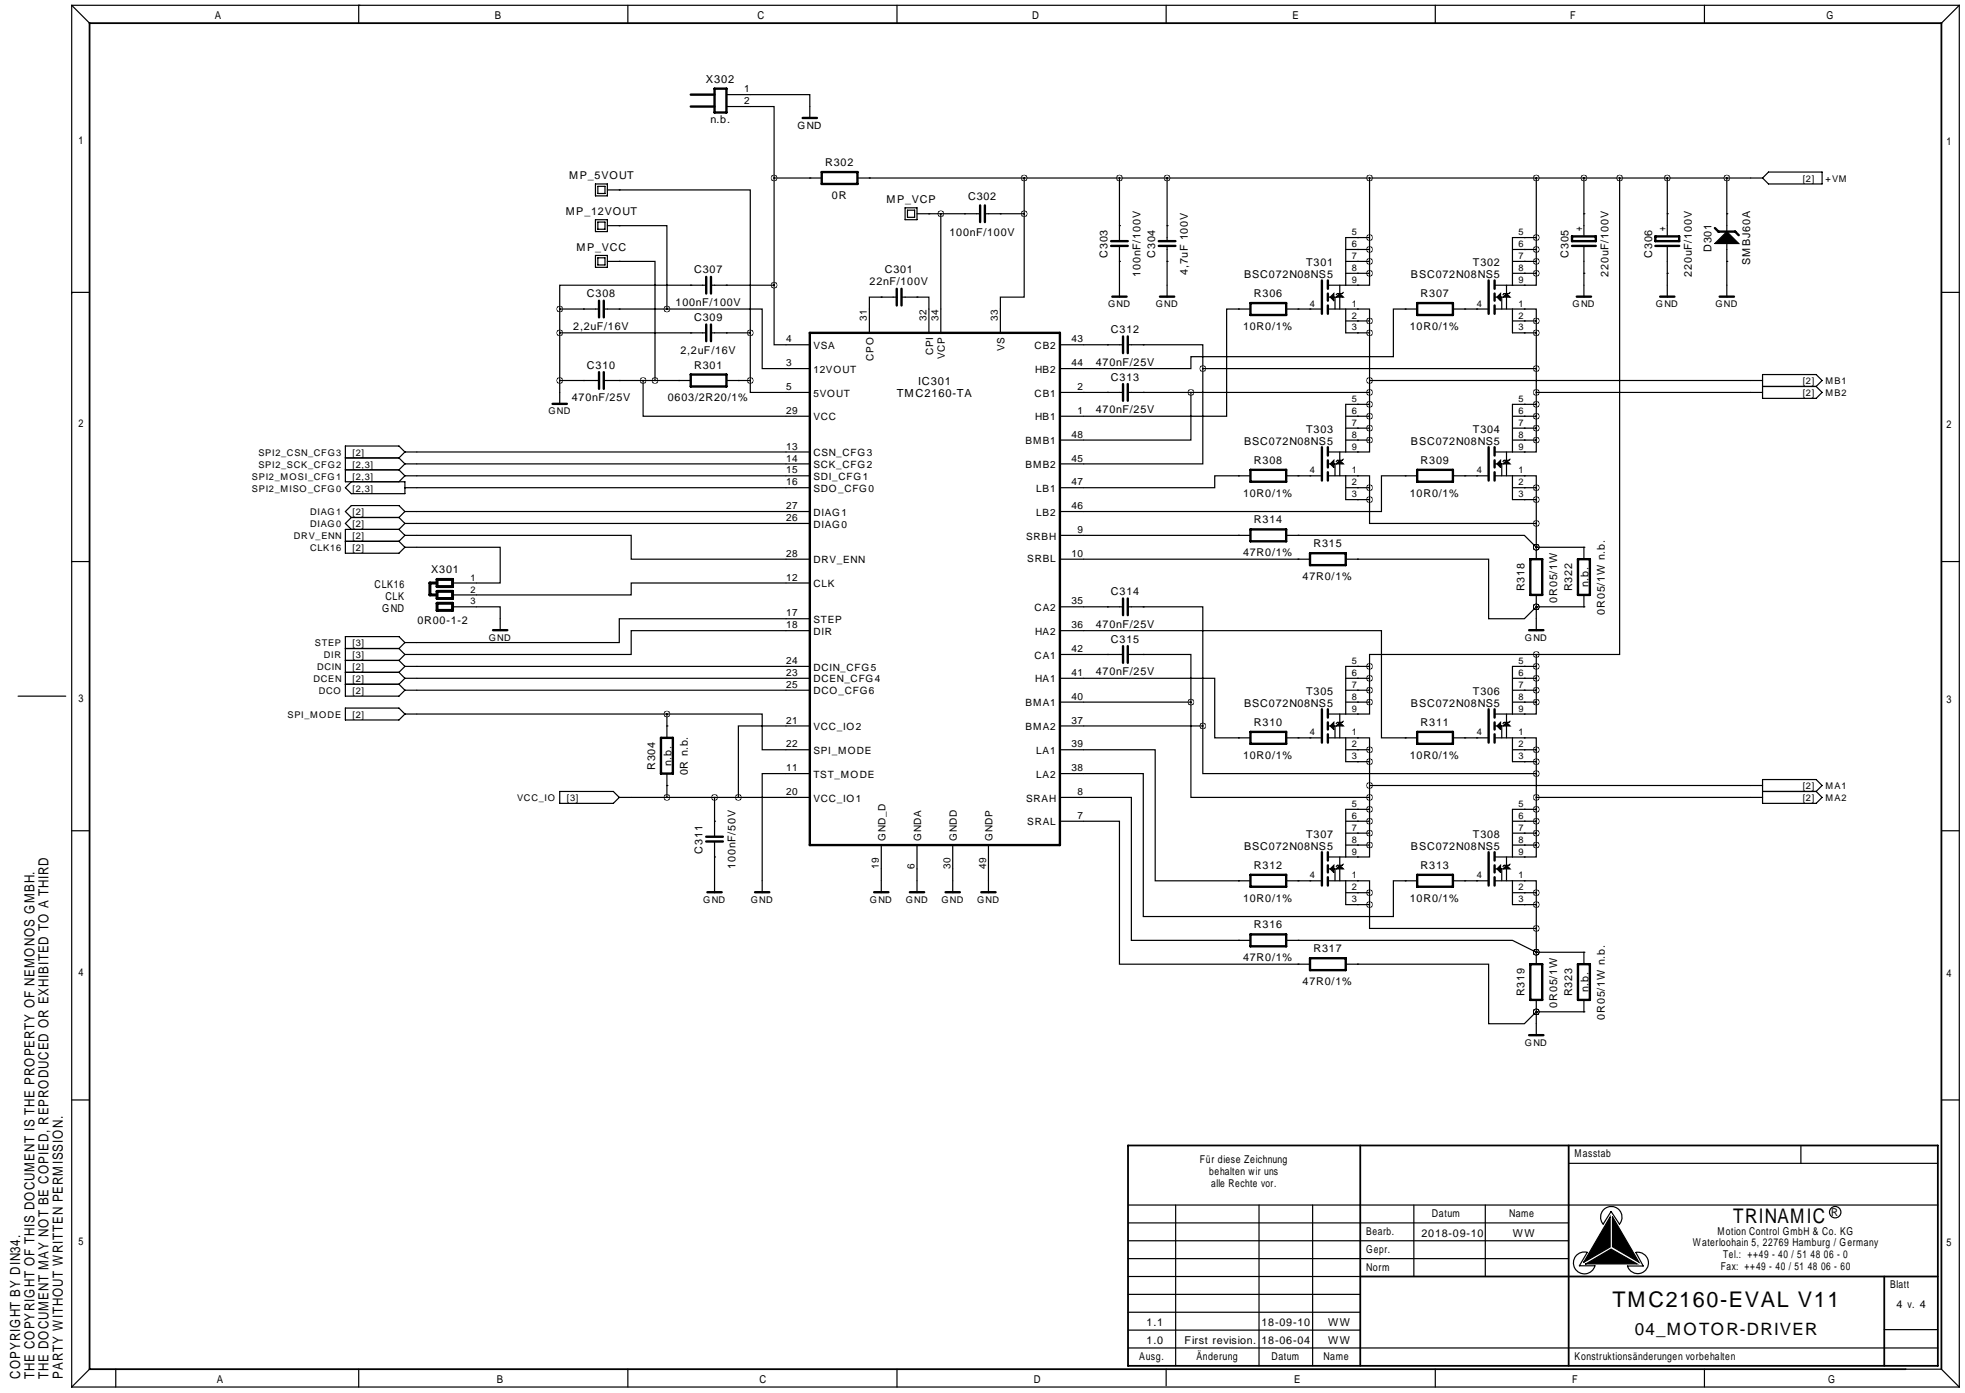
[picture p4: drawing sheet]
<svg xmlns="http://www.w3.org/2000/svg" width="419mm" height="297mm" viewBox="0 0 419 297" stroke-linecap="round" stroke-linejoin="round" font-family="sans-serif">
<g fill="none" stroke="#000" stroke-width=".25">
<path d="M15.3 1.1h402.6M15.3 1.1v294.7M15.3 1.1l3.8 3.8M76.5 1.1v3.8M133.9 1.1v3.8M191.3 1.1v3.8M248.7 1.1v3.8M306.1 1.1v3.8M363.5 1.1v3.8M417.9 1.1l-3.8 3.8M417.9 1.1v294.7M127 39.2h2.5v2.6h-2.5z"/>
<path d="M127.5 39.7h1.5v1.6h-1.5zM154.9 22.7h10.2v15.3M154.9 20.2h17.8v5.1M165.1 38h10.2M165.1 38v22.8M172.7 38h.1M182.9 38h193M185.4 38h.1M218.4 38v7.6M238.8 38v13.4M248.9 38v13.4M292.1 38v20.3"/>
<path d="M327.7 38v20.3M337.8 38v12.2M345.4 38v101.6h-17.7M355.6 38v12.2M368.3 38v11.6M375.9 38l1.3-1.3h11.4v2.5h-11.4zM127 46.8h2.5v2.6h-2.5zM127 54.5h2.5v2.5h-2.5zM127.5 47.4h1.5v1.5h-1.5zM127.5 55h1.5v1.5h-1.5zM129.5 40.5h2.6M129.5 55.7h2.6"/>
<path d="M129.5 48.1h2.6M132.1 40.5h.1M132.1 55.7h.1M132.1 48.1h.1M132.1 48.1h10.1v17.8M132.1 55.7h7.6v25.4M132.1 40.5h27.9v30.5M193 44.3h2.6v2.5h-2.6zM193.5 44.8h1.6v1.5h-1.6zM195.6 45.6h13.4M198.1 45.6h.1M200.7 45.6v25.4"/>
<path d="M205.7 45.6h.1M210.1 45.6h8.3M213.4 45.6h.1M218.4 45.6v17.8h-5v7.6M238.8 55.7h.1M238.8 48.1h.1M238.8 52.4v11M248.9 55.7h.1M248.9 48.1h.1M248.9 52.4v11M287 55.7h5.1M287 53.2h5.1"/>
<path d="M287 58.3h5.1M289.6 50.7h.1M289.6 53.2h.1M289.6 55.7h.1M289.6 58.3h.1M292.1 58.3v2.5h-2.5M292.1 50.7h-5.1v10.1M322.6 55.7h5.1M322.6 53.2h5.1M322.6 58.3h5.1M325.1 50.7h.1M325.1 53.2h.1"/>
<path d="M325.1 55.7h.1M325.1 58.3h.1M327.7 58.3v2.5h-2.6M327.7 50.7h-5.1v10.1M337.8 45.6h.1M337.8 58.3h.1M337.8 52.4v11M355.6 45.6h.1M355.6 58.3h.1M355.6 52.4v11M368.3 45.6h.1M368.3 55.7h.1"/>
<path d="M368.3 51.7v11.7M15.3 62.3h3.8M119.4 65.9h8.4M119.4 71h31.2M119.4 65.9v20.3M124.5 65.9h.1M128.8 65.9h13.4M132.1 65.9h.1M142.2 65.9h20.4v12.7h10.1M147.3 60.8h.1M147.3 71h.1M147.3 60.8h-27.9v5.1"/>
<path d="M147.3 60.8h3.3M151.6 60.8h13.5M151.6 71h8.4M154.9 60.8h.1M154.9 71h.1M160 71v10.1M165.1 60.8v12.7h7.6M188 63.4h.1M188 63.4h-2.6v7.6M188 63.4h3.3M192.3 63.4h3.3M195.6 63.4h.1"/>
<path d="M195.6 63.4h2.5v7.6M226.1 73.5h13.4M236.2 73.5h.1M240.5 73.5h3.3M243.8 73.5h.1M243.8 73.5h12.7v5.1M256.5 78.6v20.3h-30.4M256.5 78.6h71.2M264.2 65.9h.1M264.2 65.9h-2.6v22.9h-35.5M264.2 65.9h2.5M274.3 65.9h7.6"/>
<path d="M276.9 65.9h.1M279.4 65.9h.1M283.2 63.4h.5M283.2 60.8h6.4M283.2 65.9h6.4M284.5 63.4h.2v2.5M285.8 60.8v1.8M285.8 63.4v2.5M286.5 62.3l-.2 .3h-1.1l-.2 .3M287 65.9v5.1h5.1M287 68.4h5.1M289.6 65.9h.1"/>
<path d="M289.6 68.4h.1M289.6 71h.1M289.6 60.8h.1M289.6 65.9h2.5v2.5M292.1 68.4v25.4M299.7 65.9h.1M299.7 65.9h-2.5v10.2h-43.2v2.5h-27.9M299.7 65.9h2.6M309.9 65.9h7.6M312.4 65.9h.1M315 65.9h.1M318.8 63.4h.5"/>
<path d="M318.8 60.8h6.3M318.8 65.9h6.3M320 63.4h.3v2.5M321.3 60.8v1.8M321.3 63.4v2.5M322.1 62.3l-.3 .3h-1l-.3 .3M322.6 65.9v5.1h5.1M322.6 68.4h5.1M325.1 65.9h.1M325.1 68.4h.1M325.1 71h.1M325.1 60.8h.1"/>
<path d="M325.1 65.9h2.6v2.5M327.7 68.4v25.4M375.9 79.9h11.4l1.3 1.2-1.3 1.3 1.3 1.3-1.3 1.2h-11.4zM414.1 62.3h3.8M73.7 97.6h11.4M85.1 97.6l1.3 1.3M86.4 96.4h86.3M86.4 98.9h86.3M86.4 96.4l-1.3 1.2M86.4 96.4l-1.3-1.3h-11.4v7.6h12.7v2.6h-11.5l-1.2-1.3 1.2-1.3M86.4 98.9l-1.3 1.3M119.4 81.1h8.4"/>
<path d="M124.5 81.1h.1M128.8 81.1h18.5M132.1 81.1h.1M137.2 81.1v7.7h35.5M144.8 81.1h.1M154.9 81.1h5.1M157.5 81.1h.1M160 81.1v2.6h12.7M226.1 83.7h13.4M236.2 83.7h.1M240.5 83.7h51.6M243.8 83.7h.1"/>
<path d="M254 83.7v10.1h-27.9M283.2 96.4h6.4M283.2 98.9h.5M284.5 98.9h.2v2.6M285.8 96.4v1.8M285.8 98.9v2.6M286.5 97.9l-.2 .3h-1.1l-.2 .2M287 88.8h5.1M287 93.8h5.1M287 91.3h5.1M289.6 86.2h.1M289.6 88.8h.1"/>
<path d="M289.6 91.3h.1M289.6 93.8h.1M289.6 96.4h.1M292.1 93.8v2.6h-2.5M292.1 81.1h83.8M292.1 86.2h-5.1v10.2M318.8 96.4h6.3M318.8 98.9h.5M320 98.9h.3v2.6M321.3 96.4v1.8M321.3 98.9v2.6M322.1 97.9l-.3 .3h-1l-.3 .2"/>
<path d="M322.6 88.8h5.1M322.6 93.8h5.1M322.6 91.3h5.1M325.1 86.2h.1M325.1 88.8h.1M325.1 91.3h.1M325.1 93.8h.1M325.1 96.4h.1M327.7 93.8v2.6h-2.6M327.7 83.7h48.2M327.7 86.2h-5.1v10.2M375.9 82.4h11.4"/>
<path d="M15.3 119.7h3.8M73.7 100.2h11.4M73.7 115.4h11.4M74.9 110.3l-1.2 1.3 1.2 1.3M74.9 110.3h10.2M85.1 112.9h-11.4v5.1h11.4l1.3-1.3M85.1 100.2l1.3 1.3M85.1 115.4l1.3 1.3M85.1 110.3l1.3 1.3M85.1 112.9l1.3 1.3M86.4 116.7h20.3v7.6h-10.2M86.4 114.2h48.2v5h38.1"/>
<path d="M86.4 101.5h86.3M86.4 104h86.3M86.4 111.6h86.3M86.4 109.1h86.3M86.4 109.1l-1.3-1.3h-10.2l-1.2 1.3 1.2 1.2M86.4 101.5l-1.3 1.2M86.4 109.1l-1.3 1.2M86.4 111.6l-1.3 1.3M86.4 114.2l-1.3 1.2M226.1 114.2h40.6M226.1 119.2h53.3M264.2 101.5h.1"/>
<path d="M264.2 114.2h.1M264.2 101.5h-5.1v2.5h-33M264.2 101.5h2.5M274.3 114.2h2.6M274.3 101.5h7.6M276.9 101.5h.1M276.9 114.2h.1M276.9 119.2h.1M276.9 114.2h48.2l2.6 2.5M279.4 101.5h.1M283.2 101.5h6.4M287 119.2h2.6"/>
<path d="M287 104h5.1M287 101.5v5h5.1M289.6 119.2h.1M289.6 101.5h.1M289.6 104h.1M289.6 106.5h.1M289.6 101.5h2.5v2.5M289.6 119.2h27.9v12.7h7.6l2.6-2.5M292.1 106.5v5.1h35.6M292.1 104v2.5M299.7 101.5h.1M299.7 101.5h-5.1v7.6h-68.5"/>
<path d="M299.7 101.5h2.6M309.9 101.5h7.6M312.4 101.5h.1M315 101.5h.1M318.8 101.5h6.3M322.6 104h5.1M322.6 101.5v5h5.1M325.1 101.5h.1M325.1 104h.1M325.1 106.5h.1M325.1 101.5h2.6v2.5M327.7 116.7h.1"/>
<path d="M327.7 104v15.2M327.7 116.7h10.1M337.8 116.7h.1M337.8 116.7v2.5M414.1 119.7h3.8M73.7 138.3h11.4M85.1 138.3l1.3 1.3M86.4 137l-1.3-1.3h-11.4v12.7h11.4l1.3-1.2M86.4 137l-1.3 1.3M86.4 139.6l-1.3 1.2M96.5 129.4h10.2v5.1M172.7 124.3h-38.1v2.6h-38.1"/>
<path d="M172.7 131.9h-40.6v5.1h-45.7M172.7 134.5h-38.1v5.1h-48.2M226.1 134.5h68.5v22.8h5.1M226.1 129.4h13.4M226.1 139.6h13.4M236.2 129.4h.1M236.2 139.6h.1M240.5 129.4h3.3M240.5 139.6h3.3M243.8 129.4h.1M243.8 139.6h.1M243.8 139.6h10.2v10.1"/>
<path d="M243.8 129.4h12.7v25.4M327.7 129.4h.1M327.7 139.6h-35.6v2.5M327.7 129.4h10.1M327.7 126.9v7.6M327.7 139.6v10.1M337.8 129.4h.1M337.8 126.9v2.5M3.9 148.4h10.1M73.7 151h11.4l1.3 1.3-1.3 1.2h-11.4zM73.7 140.8h11.4M73.7 143.4h11.4"/>
<path d="M73.7 145.9h11.4M85.1 140.8l1.3 1.3M85.1 143.4l1.3 1.2M85.1 145.9l1.3 1.3M86.4 144.6h86.3M86.4 142.1h86.3M86.4 147.2h86.3M86.4 152.3h55.8M86.4 142.1l-1.3 1.3M86.4 144.6l-1.3 1.3M142.2 154.8h.1M142.2 152.3h20.4v7.6h10.1"/>
<path d="M142.2 152.3v5M172.7 154.8h-15.2v15.2M226.1 144.6h33v12.7h5.1M226.1 159.9h20.3v27.9h17.8M226.1 154.8h30.4M226.1 149.7h27.9M254 149.7v20.3h38.1M256.5 154.8v10.2h71.2M264.2 157.3h.1M264.2 157.3h2.5M274.3 157.3h7.6M276.9 157.3h.1"/>
<path d="M279.4 157.3h.1M283.2 154.8h.5M283.2 157.3h6.4M283.2 152.3h6.4M284.5 154.8h.2v2.5M285.8 152.3v1.7M285.8 154.8v2.5M286.5 153.8l-.2 .2h-1.1l-.2 .3M287 159.9h5.1M287 144.6h5.1M287 147.2h5.1M287 149.7h5.1"/>
<path d="M287 157.3v5.1h5.1M289.6 157.3h.1M289.6 159.9h.1M289.6 142.1h.1M289.6 144.6h.1M289.6 147.2h.1M289.6 149.7h.1M289.6 152.3h.1M289.6 157.3h2.5v2.6M292.1 149.7v2.6h-2.5M292.1 142.1h-5.1v10.2M292.1 142.1v7.6"/>
<path d="M292.1 159.9v20.3M299.7 157.3h.1M299.7 157.3h2.6M309.9 157.3h7.6M312.4 157.3h.1M315 157.3h.1M318.8 154.8h.5M318.8 157.3h6.3M318.8 152.3h6.3M320 154.8h.3v2.5M321.3 152.3v1.7M321.3 154.8v2.5"/>
<path d="M322.1 153.8l-.3 .2h-1l-.3 .3M322.6 159.9h5.1M322.6 144.6h5.1M322.6 147.2h5.1M322.6 149.7h5.1M322.6 157.3v5.1h5.1M325.1 157.3h.1M325.1 159.9h.1M325.1 142.1h.1M325.1 144.6h.1M325.1 147.2h.1M325.1 149.7h.1"/>
<path d="M325.1 152.3h.1M325.1 157.3h2.6v2.6M327.7 149.7v2.6h-2.6M327.7 142.1h-5.1v10.2M327.7 159.9v20.3M15.3 177.2h3.8M119.4 168.8h11.4l1.3 1.2-1.3 1.3h-11.4zM132.1 170h40.6M142.2 167.5h.1M142.2 165v5M152.4 175.1h.1M152.4 170v8.4"/>
<path d="M152.4 179.4v11M172.7 165h-10.1v25.4M226.1 165h17.7v30.4h53.4v-7.6h2.5M226.1 170h15.2v30.5h22.9M226.1 175.1h12.7v30.5h38.1M287 175.1h5.1M287 177.7h5.1M289.6 162.4h.1M289.6 172.6h.1M289.6 175.1h.1M289.6 177.7h.1M292.1 172.6h-5.1v10.1"/>
<path d="M292.1 167.5h83.8M322.6 175.1h5.1M322.6 177.7h5.1M325.1 162.4h.1M325.1 172.6h.1M325.1 175.1h.1M325.1 177.7h.1M327.7 170h48.2M327.7 172.6h-5.1v10.1M375.9 166.2h11.4l1.3 1.3-1.3 1.3 1.3 1.2-1.3 1.3h-11.4zM375.9 168.8h11.4M414.1 177.2h3.8"/>
<path d="M152.4 182.7h.1M188 180.2v10.2M195.6 180.2v10.2M203.2 180.2v10.2M210.8 180.2v10.2M264.2 187.8h.1M264.2 187.8h2.5M274.3 187.8h7.6M276.9 187.8h.1M279.4 187.8h.1M283.2 187.8h6.4M283.2 182.7h6.4"/>
<path d="M283.2 185.3h.5M284.5 185.3h.2v2.5M285.8 182.7v1.8M285.8 185.3v2.5M286.5 184.3l-.2 .2h-1.1l-.2 .3M287 187.8v5.1h5.1M287 190.4h5.1M287 180.2h5.1M289.6 187.8h.1M289.6 190.4h.1M289.6 192.9h.1M289.6 180.2h.1"/>
<path d="M289.6 182.7h.1M289.6 187.8h2.5v2.6M292.1 192.9v5.1h35.6M292.1 180.2v2.5h-2.5M292.1 190.4v2.5M299.7 187.8h.1M299.7 187.8h2.6M309.9 187.8h7.6M312.4 187.8h.1M315 187.8h.1M318.8 187.8h6.3M318.8 182.7h6.3"/>
<path d="M318.8 185.3h.5M320 185.3h.3v2.5M321.3 182.7v1.8M321.3 185.3v2.5M322.1 184.3l-.3 .2h-1l-.3 .3M322.6 187.8v5.1h5.1M322.6 190.4h5.1M322.6 180.2h5.1M325.1 187.8h.1M325.1 190.4h.1M325.1 192.9h.1M325.1 180.2h.1"/>
<path d="M325.1 182.7h.1M325.1 187.8h2.6v2.6M327.7 180.2v2.5h-2.6M327.7 190.4v15.2M264.2 200.5h.1M264.2 200.5h2.5M274.3 200.5h2.6M276.9 200.5h.1M276.9 205.6h.1M276.9 200.5h45.7l5.1 2.6M276.9 205.6h2.5M287 205.6h2.6"/>
<path d="M289.6 205.6h.1M289.6 205.6h27.9v12.7h7.6l2.6-2.5M327.7 215.8h.1M327.7 203.1h.1M327.7 213.2v7.6M327.7 203.1h10.1M327.7 215.8h10.1M337.8 215.8h.1M337.8 203.1h.1M337.8 203.1v2.5M337.8 213.2v2.6M15.3 234.6h3.8"/>
<path d="M414.1 234.6h3.8M240.6 257h172.7M250.7 257v34.2M268.5 257v34.2M280 257v34.2M301.5 257v15.2M316.8 257v15.2M334.6 248.1h78.7M384.1 244.3v3.8M240.6 260.8h94M240.6 264.6h94M240.6 268.4h94"/>
<path d="M240.6 272.2h49.5M240.6 276h49.5M240.6 279.8h49.5M338.5 267.1l-1.6 2.8h3.3M338.6 267.1a2.34 2.34 0 0 0-2.9 1.6 2.34 2.34 0 0 0 1.6 2.9 2.34 2.34 0 0 0 2.9-1.7M341.9 261a2.29 2.29 0 0 1 .2-3.1 2.29 2.29 0 0 1 3.1 0 2.29 2.29 0 0 1 .2 3.1M341.9 261l1.7-2.7 1.8 2.7M348.9 267a2.29 2.29 0 0 1 2.6 1.8 2.29 2.29 0 0 1-1.6 2.7 2.29 2.29 0 0 1-2.8-1.5h3.4l-1.6-2.9M15.3 295.8h402.6M19.1 292l-3.8 3.8M24.7 292v3.8M76.5 292v3.8"/>
<path d="M133.9 292v3.8M191.3 292v3.8M240.6 283.6h49.5M240.6 287.4h172.7M248.7 292v3.5M306.1 292v3.8M363.5 292v3.8M401.9 283.5h11.4M406.4 292h7.7l3.8 3.8"/>
<circle cx="391.4" cy="258.5" r="1.22"/>
</g>
<path d="M240.6 244.3h172.7v46.9h-172.7zM290.1 244.3v46.9M334.6 244.3v46.9M290.1 272.2h123.2M401.9 272.2v19M406.5 292h-387.4v-287.1h395v287.1" fill="none" stroke="#000" stroke-width=".38"/>
<g fill="none" stroke="#000" stroke-width=".51">
<path d="M152.4 18.9h2.5v5.1h-2.5zM147.3 20.2h5.1M147.3 22.7h5.1M171.2 25.2h3M175.3 36.7h7.6v2.5h-7.6zM150.6 59v3.6M151.6 59v3.6M209 43.8v3.6M210.1 43.8v3.6M237 52.4h3.5M237 51.4h3.5M247.1 52.4h3.6"/>
<path d="M247.1 51.4h3.6M281.9 59.8v7.1M283.2 59.8v1.8M317.5 59.8v7.1M318.8 59.8v1.8M335.3 52.4h5.1M335.3 50.4h5.1v1h-5.1zM353.1 52.4h5M353.1 50.4h5v1h-5zM365.8 48.6l.7 .8h3.6l.7 .8M127.8 64.1v3.6M127.8 79.4v3.5"/>
<path d="M128.8 64.1v3.6M128.8 79.4v3.5M147.3 79.9h7.6v2.5h-7.6zM150.6 69.2v3.6M151.6 69.2v3.6M172.7 71h53.4v109.2h-53.4zM191.3 61.6v3.5M192.3 61.6v3.5M237.2 63.3h3.1M239.5 71.7v3.6M240.5 71.7v3.6M247.4 63.3h3"/>
<path d="M266.7 64.6h7.6v2.6h-7.6zM283.2 62.6v1.5M283.2 65.1v1.8M302.3 64.6h7.6v2.6h-7.6zM318.8 62.6v1.5M318.8 65.1v1.8M336.3 63.3h3M354.1 63.3h3M366.8 63.3h3M117.9 86.1h3M239.5 81.9v3.6M240.5 81.9v3.6"/>
<path d="M281.9 95.4v7.1M283.2 95.4v1.7M283.2 98.2v1.5M317.5 95.4v7.1M318.8 95.4v1.7M318.8 98.2v1.5M266.7 100.2h7.6v2.5h-7.6zM266.7 112.9h7.6v2.5h-7.6zM279.4 118h7.6v2.5h-7.6zM283.2 100.7v1.8M302.3 100.2h7.6v2.5h-7.6zM318.8 100.7v1.8"/>
<path d="M326.4 119.2h2.5v7.7h-2.5zM336.5 119.2h2.6v7.7h-2.6zM105.2 134.4h3M239.5 127.6v3.6M239.5 137.8v3.5M240.5 127.6v3.6M240.5 137.8v3.5M326.1 134.4h3.1M141 157.3h2.5v7.7h-2.5zM266.7 156.1h7.6v2.5h-7.6zM281.9 151.2v7.2M283.2 151.2v1.8"/>
<path d="M283.2 154v1.6M283.2 156.6v1.8M302.3 156.1h7.6v2.5h-7.6zM317.5 151.2v7.2M318.8 151.2v1.8M318.8 154v1.6M318.8 156.6v1.8M150.6 179.4h3.6M150.6 178.4h3.6M150.9 190.3h3M161 190.3h3.1M186.4 190.3h3.1"/>
<path d="M194.1 190.3h3M201.7 190.3h3M209.3 190.3h3M266.7 186.5h7.6v2.6h-7.6zM266.7 199.2h7.6v2.6h-7.6zM281.9 181.7v7.1M283.2 181.7v1.8M283.2 184.5v1.5M283.2 187.1v1.7M302.3 186.5h7.6v2.6h-7.6zM317.5 181.7v7.1M318.8 181.7v1.8"/>
<path d="M318.8 184.5v1.5M318.8 187.1v1.7M279.4 204.3h7.6v2.6h-7.6zM326.4 205.6h2.5v7.6h-2.5zM336.5 205.6h2.6v7.6h-2.6zM326.1 220.7h3.1"/>
</g>
<g fill="#000" stroke="#000" stroke-width=".25">
<path d="M368.3 49.4l2.5 2.5h-5zM283.7 63.4l.8-.8v1.5zM285.8 62.6l.7 .8h-1.5zM319.3 63.4l.7-.8v1.5zM321.3 62.6l.8 .8h-1.6zM284.5 98.2v1.5l-.8-.8zM285.8 98.2l.7 .7h-1.5zM319.3 98.9l.7-.7v1.5zM321.3 98.2l.8 .7h-1.6zM283.7 154.8l.8-.8v1.6zM285.8 154l.7 .8h-1.5zM319.3 154.8l.7-.8v1.6z"/>
<path d="M321.3 154l.8 .8h-1.6zM283.7 185.3l.8-.8v1.5zM285.8 184.5l.7 .8h-1.5zM319.3 185.3l.7-.8v1.5zM321.3 184.5l.8 .8h-1.6zM343.9 259.5l5.7 9.6-5.7-3.3zM343.4 259.5v6.4l-5.6 3.2zM338.2 269.5l5.4-3.1 5.5 3.1z"/>
</g>
<path d="M93 124.3h-1.3v2.6h1.3M93.2 123.6h3.3v1.5h-3.3zM93.2 126.1h3.3v1.5h-3.3zM93.2 128.6h3.3v1.6h-3.3z" fill="none" stroke="#000" stroke-width=".63"/>
<path d="M337.8 38a.05 .05 0 0 0 .1 0 .05 .05 0 0 0-.1 0zM248.9 38a.05 .05 0 0 0 .1 0 .05 .05 0 0 0-.1 0zM238.7 38a.05 .05 0 0 0 .1 0 .05 .05 0 0 0-.1 0zM119.3 71a.05 .05 0 0 0 .1 0 .05 .05 0 0 0-.1 0zM119.3 81.1a.05 .05 0 0 0 .1 0 .05 .05 0 0 0-.1 0zM142.2 65.9a.05 .05 0 0 0 .1 0 .05 .05 0 0 0-.1 0zM200.6 45.6a.05 .05 0 0 0 .1 0 .05 .05 0 0 0-.1 0zM327.6 116.7a.05 .05 0 0 0 .1 0 .05 .05 0 0 0-.1 0zM327.6 129.4a.05 .05 0 0 0 .1 0 .05 .05 0 0 0-.1 0zM327.6 170a.05 .05 0 0 0 .1 0 .05 .05 0 0 0-.1 0zM256.5 154.8a.05 .05 0 0 0 .1 0 .05 .05 0 0 0-.1 0zM327.6 198a.05 .05 0 0 0 .1 0 .05 .05 0 0 0-.1 0zM327.6 203.1a.05 .05 0 0 0 .1 0 .05 .05 0 0 0-.1 0zM327.6 215.8a.05 .05 0 0 0 .1 0 .05 .05 0 0 0-.1 0zM327.6 139.6a.05 .05 0 0 0 .1 0 .05 .05 0 0 0-.1 0zM327.6 38a.05 .05 0 0 0 .1 0 .05 .05 0 0 0-.1 0zM137.1 81.1a.05 .05 0 0 0 .1 0 .05 .05 0 0 0-.1 0zM160 81.1a.05 .05 0 0 0 .1 0 .05 .05 0 0 0-.1 0zM160 71a.05 .05 0 0 0 .1 0 .05 .05 0 0 0-.1 0zM119.3 65.9a.05 .05 0 0 0 .1 0 .05 .05 0 0 0-.1 0zM218.4 45.6a.05 .05 0 0 0 .1 0 .05 .05 0 0 0-.1 0zM327.6 165a.05 .05 0 0 0 .1 0 .05 .05 0 0 0-.1 0zM327.6 116.7a.05 .05 0 0 0 .1 0 .05 .05 0 0 0-.1 0zM327.6 129.4a.05 .05 0 0 0 .1 0 .05 .05 0 0 0-.1 0zM345.4 38a.05 .05 0 0 0 .1 0 .05 .05 0 0 0-.1 0zM327.6 203.1a.05 .05 0 0 0 .1 0 .05 .05 0 0 0-.1 0zM327.6 215.8a.05 .05 0 0 0 .1 0 .05 .05 0 0 0-.1 0zM327.6 192.9a.05 .05 0 0 0 .1 0 .05 .05 0 0 0-.1 0zM327.6 190.4a.05 .05 0 0 0 .1 0 .05 .05 0 0 0-.1 0zM327.6 172.6a.05 .05 0 0 0 .1 0 .05 .05 0 0 0-.1 0zM327.6 175.1a.05 .05 0 0 0 .1 0 .05 .05 0 0 0-.1 0zM327.6 177.7a.05 .05 0 0 0 .1 0 .05 .05 0 0 0-.1 0zM327.6 180.2a.05 .05 0 0 0 .1 0 .05 .05 0 0 0-.1 0zM327.6 162.4a.05 .05 0 0 0 .1 0 .05 .05 0 0 0-.1 0zM327.6 159.9a.05 .05 0 0 0 .1 0 .05 .05 0 0 0-.1 0zM327.6 149.7a.05 .05 0 0 0 .1 0 .05 .05 0 0 0-.1 0zM327.6 147.2a.05 .05 0 0 0 .1 0 .05 .05 0 0 0-.1 0zM327.6 144.6a.05 .05 0 0 0 .1 0 .05 .05 0 0 0-.1 0zM327.6 142.1a.05 .05 0 0 0 .1 0 .05 .05 0 0 0-.1 0zM327.6 111.6a.05 .05 0 0 0 .1 0 .05 .05 0 0 0-.1 0zM327.6 83.7a.05 .05 0 0 0 .1 0 .05 .05 0 0 0-.1 0zM327.6 78.6a.05 .05 0 0 0 .1 0 .05 .05 0 0 0-.1 0zM256.5 78.6a.05 .05 0 0 0 .1 0 .05 .05 0 0 0-.1 0zM327.6 104a.05 .05 0 0 0 .1 0 .05 .05 0 0 0-.1 0zM327.6 106.5a.05 .05 0 0 0 .1 0 .05 .05 0 0 0-.1 0zM327.6 86.2a.05 .05 0 0 0 .1 0 .05 .05 0 0 0-.1 0zM327.6 88.8a.05 .05 0 0 0 .1 0 .05 .05 0 0 0-.1 0zM327.6 91.3a.05 .05 0 0 0 .1 0 .05 .05 0 0 0-.1 0zM327.6 93.8a.05 .05 0 0 0 .1 0 .05 .05 0 0 0-.1 0zM327.6 71a.05 .05 0 0 0 .1 0 .05 .05 0 0 0-.1 0zM327.6 68.4a.05 .05 0 0 0 .1 0 .05 .05 0 0 0-.1 0zM327.6 50.7a.05 .05 0 0 0 .1 0 .05 .05 0 0 0-.1 0zM327.6 53.2a.05 .05 0 0 0 .1 0 .05 .05 0 0 0-.1 0zM327.6 55.7a.05 .05 0 0 0 .1 0 .05 .05 0 0 0-.1 0zM327.6 58.3a.05 .05 0 0 0 .1 0 .05 .05 0 0 0-.1 0zM218.4 38a.05 .05 0 0 0 .1 0 .05 .05 0 0 0-.1 0zM157.4 170a.05 .05 0 0 0 .1 0 .05 .05 0 0 0-.1 0zM142.2 170a.05 .05 0 0 0 .1 0 .05 .05 0 0 0-.1 0zM142.2 152.3a.05 .05 0 0 0 .1 0 .05 .05 0 0 0-.1 0z" fill="#000" stroke="#000" stroke-width="1.3"/>
<text font-size="4.6" x="343.9" y="278.6">TMC2160-EVAL V11</text>
<text font-size="4.3" x="369.7" y="260.7">TRINAMIC</text>
<text font-size="3.6" x="348.7" y="284.6">04_MOTOR-DRIVER</text>
<g font-size="3">
<text x="4.3" y="294" transform="rotate(-90 4.3 294)">COPYRIGHT BY DIN34.</text>
<text x="7.3" y="294" transform="rotate(-90 7.3 294)">THE COPYRIGHT OF THIS DOCUMENT IS THE PROPERTY OF NEMONOS GMBH.</text>
<text x="10.4" y="294" transform="rotate(-90 10.4 294)">THE DOCUMENT MAY NOT BE COPIED, REPRODUCED OR EXHIBITED TO A THIRD</text>
<text x="13.4" y="294" transform="rotate(-90 13.4 294)">PARTY WITHOUT WRITTEN PERMISSION.</text>
</g>
<g font-size="2.4">
<text x="150.6" y="17.6">X302</text>
<text x="195.8" y="82.1">IC301</text>
<text x="191.3" y="84.7">TMC2160-TA</text>
</g>
<g font-size="2.3">
<text x="45.8" y="4">A</text>
<text x="105.6" y="4">B</text>
<text x="161.6" y="4">C</text>
<text x="220.1" y="4">D</text>
<text x="275.6" y="4">E</text>
<text x="334.9" y="4">F</text>
<text x="389.5" y="4">G</text>
<text x="151.5" y="26.2">n.b.</text>
<text x="16.7" y="30.8">1</text>
<text x="176" y="35.4">R302</text>
<text x="415.2" y="31">1</text>
<text x="121.4" y="38.2">MP_5VOUT</text>
<text x="120.7" y="45.8">MP_12VOUT</text>
<text x="177.4" y="42.4">0R</text>
<text x="189.1" y="43.3">MP_VCP</text>
<text x="206.5" y="42.7">C302</text>
<text x="123" y="53.5">MP_VCC</text>
<text x="202.5" y="50.3">100nF/100V</text>
<text x="337.5" y="49.2" transform="rotate(-90 337.5 49.2)">+</text>
<text x="355.3" y="49.2" transform="rotate(-90 355.3 49.2)">+</text>
<text x="365" y="53.7" transform="rotate(-90 365 53.7)">D301</text>
<text x="148.1" y="58.3">C307</text>
<text x="188.7" y="58.3">C301</text>
<text x="236.2" y="55" transform="rotate(-90 236.2 55)">C303</text>
<text x="243.2" y="59" transform="rotate(-90 243.2 59)">100nF/100V</text>
<text x="246.4" y="55" transform="rotate(-90 246.4 55)">C304</text>
<text x="253.4" y="58.6" transform="rotate(-90 253.4 58.6)">4,7uF 100V</text>
<text x="265.4" y="59.2">BSC072N08NS5</text>
<text x="278.6" y="56.7">T301</text>
<text x="300.9" y="59.2">BSC072N08NS5</text>
<text x="314.1" y="56.7">T302</text>
<text x="334.6" y="55" transform="rotate(-90 334.6 55)">C305</text>
<text x="343" y="59" transform="rotate(-90 343 59)">220uF/100V</text>
<text x="352.3" y="55" transform="rotate(-90 352.3 55)">C306</text>
<text x="360.8" y="59" transform="rotate(-90 360.8 59)">220uF/100V</text>
<text x="373.3" y="56.5" transform="rotate(-90 373.3 56.5)">SMBJ60A</text>
<text x="125.2" y="63.4">C308</text>
<text x="144.1" y="65.3">100nF/100V</text>
<text x="185.5" y="60.8">22nF/100V</text>
<text x="267.4" y="63.4">R306</text>
<text x="303" y="63.4">R307</text>
<text x="122.3" y="70.4">2,2uF/16V</text>
<text x="148.1" y="68.4">C309</text>
<text x="237" y="71">C312</text>
<text x="265.1" y="70.4">10R0/1%</text>
<text x="300.7" y="70.4">10R0/1%</text>
<text x="145.1" y="75.4">2,2uF/16V</text>
<text x="233.7" y="78">470nF/25V</text>
<text x="125.2" y="78.6">C310</text>
<text x="148.1" y="78.6">R301</text>
<text x="237" y="81.1">C313</text>
<text x="122" y="85.6">470nF/25V</text>
<text x="142.4" y="85.6">0603/2R20/1%</text>
<text x="233.7" y="88.1">470nF/25V</text>
<text x="16.7" y="91.1">2</text>
<text x="265.4" y="94.8">BSC072N08NS5</text>
<text x="278.6" y="92.3">T303</text>
<text x="300.9" y="94.8">BSC072N08NS5</text>
<text x="314.1" y="92.3">T304</text>
<text x="415.2" y="91.3">2</text>
<text x="267.4" y="98.9">R308</text>
<text x="303" y="98.9">R309</text>
<text x="265.1" y="105.9">10R0/1%</text>
<text x="300.7" y="105.9">10R0/1%</text>
<text x="267.4" y="111.6">R314</text>
<text x="265.1" y="118.6">47R0/1%</text>
<text x="280.1" y="116.7">R315</text>
<text x="79.9" y="125.4">CLK16</text>
<text x="92" y="122.3">X301</text>
<text x="277.8" y="123.7">47R0/1%</text>
<text x="338.8" y="125.2" transform="rotate(-90 338.8 125.2)">n.b.</text>
<text x="81.5" y="130.5">GND</text>
<text x="82.2" y="127.9">CLK</text>
<text x="237" y="126.9">C314</text>
<text x="325.1" y="126.1" transform="rotate(-90 325.1 126.1)">R318</text>
<text x="332.1" y="128.5" transform="rotate(-90 332.1 128.5)">0R05/1W</text>
<text x="335.3" y="126.1" transform="rotate(-90 335.3 126.1)">R322</text>
<text x="342.3" y="131.1" transform="rotate(-90 342.3 131.1)">0R05/1W n.b.</text>
<text x="89" y="133.1">0R00-1-2</text>
<text x="233.7" y="133.9">470nF/25V</text>
<text x="237" y="137">C315</text>
<text x="16.7" y="149.7">3</text>
<text x="233.7" y="144">470nF/25V</text>
<text x="278.6" y="148.1">T305</text>
<text x="314.1" y="148.1">T306</text>
<text x="415.2" y="149.9">3</text>
<text x="265.4" y="150.7">BSC072N08NS5</text>
<text x="267.4" y="154.8">R310</text>
<text x="300.9" y="150.7">BSC072N08NS5</text>
<text x="303" y="154.8">R311</text>
<text x="265.1" y="161.8">10R0/1%</text>
<text x="300.7" y="161.8">10R0/1%</text>
<text x="139.7" y="164.2" transform="rotate(-90 139.7 164.2)">R304</text>
<text x="143.2" y="163.3" transform="rotate(-90 143.2 163.3)">n.b.</text>
<text x="146.7" y="165.3" transform="rotate(-90 146.7 165.3)">0R n.b.</text>
<text x="278.6" y="178.6">T307</text>
<text x="314.1" y="178.6">T308</text>
<text x="149.9" y="182" transform="rotate(-90 149.9 182)">C311</text>
<text x="156.9" y="185.2" transform="rotate(-90 156.9 185.2)">100nF/50V</text>
<text x="265.4" y="181.2">BSC072N08NS5</text>
<text x="267.4" y="185.3">R312</text>
<text x="300.9" y="181.2">BSC072N08NS5</text>
<text x="303" y="185.3">R313</text>
<text x="265.1" y="192.3">10R0/1%</text>
<text x="267.4" y="198">R316</text>
<text x="300.7" y="192.3">10R0/1%</text>
<text x="280.1" y="203.1">R317</text>
<text x="16.7" y="208.2">4</text>
<text x="265.1" y="205">47R0/1%</text>
<text x="415.2" y="208.4">4</text>
<text x="277.8" y="210.1">47R0/1%</text>
<text x="325.1" y="212.5" transform="rotate(-90 325.1 212.5)">R319</text>
<text x="332.1" y="214.9" transform="rotate(-90 332.1 214.9)">0R05/1W</text>
<text x="335.3" y="212.5" transform="rotate(-90 335.3 212.5)">R323</text>
<text x="338.8" y="211.6" transform="rotate(-90 338.8 211.6)">n.b.</text>
<text x="342.3" y="217.4" transform="rotate(-90 342.3 217.4)">0R05/1W n.b.</text>
<text x="255.9" y="248.1">Für diese Zeichnung</text>
<text x="257.9" y="250.6">behalten wir uns</text>
<text x="335.8" y="246.8">Masstab</text>
<text x="258.3" y="253.1">alle Rechte vor.</text>
<text x="291.4" y="263.3">Bearb.</text>
<text x="303.2" y="263.7">2018-09-10</text>
<text x="305.4" y="259.5">Datum</text>
<text x="321.9" y="259.5">Name</text>
<text x="322.6" y="263.7">WW</text>
<text x="366.3" y="263.3">Motion Control GmbH &amp; Co. KG</text>
<text x="390.6" y="259.4">R</text>
<text x="16.7" y="265.5">5</text>
<text x="291.4" y="267.1">Gepr.</text>
<text x="361" y="265.8">Waterloohain 5, 22769 Hamburg / Germany</text>
<text x="367.5" y="268.3">Tel.: ++49 - 40 / 51 48 06 - 0</text>
<text x="415.2" y="265.7">5</text>
<text x="291.4" y="270.9">Norm</text>
<text x="367" y="270.9">Fax: ++49 - 40 / 51 48 06 - 60</text>
<text x="403.1" y="274.7">Blatt</text>
<text x="404.5" y="278.9">4 v. 4</text>
<text x="244.6" y="286.6">1.0</text>
<text x="244.6" y="282.8">1.1</text>
<text x="252.7" y="286.6">First revision.</text>
<text x="269.1" y="286.6">18-06-04</text>
<text x="269.1" y="282.8">18-09-10</text>
<text x="283.3" y="286.6">WW</text>
<text x="283.3" y="282.8">WW</text>
<text x="243" y="290">Ausg.</text>
<text x="255.2" y="290">Änderung</text>
<text x="271.2" y="290">Datum</text>
<text x="282.3" y="290">Name</text>
<text x="335.8" y="290">Konstruktionsänderungen vorbehalten</text>
<text x="46.2" y="294.9">A</text>
<text x="106" y="294.9">B</text>
<text x="162" y="294.9">C</text>
<text x="220.5" y="294.9">D</text>
<text x="276" y="294.9">E</text>
<text x="335.3" y="294.9">F</text>
<text x="389.9" y="294.9">G</text>
</g>
<g font-size="2.1">
<text x="158.7" y="19.7">1</text>
<text x="158.7" y="22.2">2</text>
<text x="170.1" y="27.5">GND</text>
<text x="184.9" y="68.5" transform="rotate(-90 184.9 68.5)">31</text>
<text x="197.6" y="68.5" transform="rotate(-90 197.6 68.5)">32</text>
<text x="200.2" y="68.5" transform="rotate(-90 200.2 68.5)">34</text>
<text x="212.9" y="68.5" transform="rotate(-90 212.9 68.5)">33</text>
<text x="167.6" y="73">4</text>
<text x="173.5" y="74.4">VSA</text>
<text x="186.3" y="77" transform="rotate(-90 186.3 77)">CPO</text>
<text x="199" y="75.8" transform="rotate(-90 199 75.8)">CPI</text>
<text x="201.5" y="76.6" transform="rotate(-90 201.5 76.6)">VCP</text>
<text x="214.2" y="74.9" transform="rotate(-90 214.2 74.9)">VS</text>
<text x="220.7" y="74.4">CB2</text>
<text x="228.5" y="73">43</text>
<text x="167.6" y="78.1">3</text>
<text x="167.6" y="83.2">5</text>
<text x="173.5" y="79.5">12VOUT</text>
<text x="220.8" y="79.5">HB2</text>
<text x="228.5" y="78.1">44</text>
<text x="229.8" y="83.2">2</text>
<text x="167.6" y="88.3">29</text>
<text x="173.5" y="84.6">5VOUT</text>
<text x="173.5" y="89.6">VCC</text>
<text x="220.7" y="84.6">CB1</text>
<text x="220.8" y="89.6">HB1</text>
<text x="229.8" y="88.3">1</text>
<text x="167.6" y="95.9">13</text>
<text x="218.7" y="94.7">BMB1</text>
<text x="228.5" y="93.3">48</text>
<text x="167.6" y="98.4">14</text>
<text x="167.6" y="101">15</text>
<text x="173.5" y="97.3">CSN_CFG3</text>
<text x="173.5" y="99.8">SCK_CFG2</text>
<text x="218.7" y="99.8">BMB2</text>
<text x="228.5" y="98.4">45</text>
<text x="167.6" y="103.5">16</text>
<text x="173.5" y="102.3">SDI_CFG1</text>
<text x="173.5" y="104.9">SDO_CFG0</text>
<text x="221" y="104.9">LB1</text>
<text x="228.5" y="103.5">47</text>
<text x="167.6" y="111.1">26</text>
<text x="167.6" y="108.6">27</text>
<text x="173.5" y="112.5">DIAG0</text>
<text x="173.5" y="110">DIAG1</text>
<text x="221" y="110">LB2</text>
<text x="228.5" y="108.6">46</text>
<text x="229.8" y="113.7">9</text>
<text x="167.6" y="118.7">28</text>
<text x="218.8" y="115">SRBH</text>
<text x="219.1" y="119.9">SRBL</text>
<text x="228.5" y="118.7">10</text>
<text x="167.6" y="123.8">12</text>
<text x="173.5" y="125.2">CLK</text>
<text x="173.5" y="120.1">DRV_ENN</text>
<text x="167.6" y="131.4">17</text>
<text x="220.7" y="130.3">CA2</text>
<text x="228.5" y="128.9">35</text>
<text x="167.6" y="134">18</text>
<text x="173.5" y="132.8">STEP</text>
<text x="173.5" y="135.4">DIR</text>
<text x="220.8" y="135.4">HA2</text>
<text x="228.5" y="134">36</text>
<text x="167.6" y="141.6">24</text>
<text x="173.5" y="143">DCIN_CFG5</text>
<text x="220.7" y="140.4">CA1</text>
<text x="228.5" y="139.1">42</text>
<text x="167.6" y="144.1">23</text>
<text x="167.6" y="146.7">25</text>
<text x="173.5" y="145.5">DCEN_CFG4</text>
<text x="173.5" y="148.1">DCO_CFG6</text>
<text x="220.8" y="145.5">HA1</text>
<text x="228.5" y="149.2">40</text>
<text x="228.5" y="144.1">41</text>
<text x="167.6" y="154.3">21</text>
<text x="173.5" y="155.7">VCC_IO2</text>
<text x="218.7" y="155.7">BMA2</text>
<text x="218.7" y="150.6">BMA1</text>
<text x="228.5" y="154.3">37</text>
<text x="167.6" y="159.4">22</text>
<text x="173.5" y="160.8">SPI_MODE</text>
<text x="221" y="160.8">LA1</text>
<text x="228.5" y="159.4">39</text>
<text x="167.6" y="164.5">11</text>
<text x="173.5" y="165.8">TST_MODE</text>
<text x="221" y="165.8">LA2</text>
<text x="228.5" y="164.5">38</text>
<text x="167.6" y="169.5">20</text>
<text x="173.5" y="170.9">VCC_IO1</text>
<text x="218.8" y="170.9">SRAH</text>
<text x="229.8" y="169.5">8</text>
<text x="188.8" y="179.4" transform="rotate(-90 188.8 179.4)">GND_D</text>
<text x="196.5" y="179.4" transform="rotate(-90 196.5 179.4)">GNDA</text>
<text x="204.1" y="179.4" transform="rotate(-90 204.1 179.4)">GNDD</text>
<text x="211.7" y="179.4" transform="rotate(-90 211.7 179.4)">GNDP</text>
<text x="219.1" y="176">SRAL</text>
<text x="229.8" y="174.6">7</text>
<text x="187.5" y="185.3" transform="rotate(-90 187.5 185.3)">19</text>
<text x="195.1" y="185.3" transform="rotate(-90 195.1 185.3)">6</text>
<text x="202.7" y="185.3" transform="rotate(-90 202.7 185.3)">30</text>
<text x="210.3" y="185.3" transform="rotate(-90 210.3 185.3)">49</text>
</g>
<g font-size="2">
<text x="384.5" y="38.8">[2]</text>
<text x="389.4" y="38.8">+VM</text>
<text x="288.3" y="50.2">5</text>
<text x="288.3" y="52.7">6</text>
<text x="323.9" y="50.2">5</text>
<text x="323.9" y="52.7">6</text>
<text x="288.3" y="55.2">7</text>
<text x="288.3" y="57.8">8</text>
<text x="323.9" y="55.2">7</text>
<text x="323.9" y="57.8">8</text>
<text x="236.3" y="65.5">GND</text>
<text x="246.5" y="65.5">GND</text>
<text x="279.4" y="65.4">4</text>
<text x="288.3" y="65.4">1</text>
<text x="288.3" y="60.3">9</text>
<text x="315" y="65.4">4</text>
<text x="323.9" y="65.4">1</text>
<text x="323.9" y="60.3">9</text>
<text x="335.4" y="65.5">GND</text>
<text x="353.2" y="65.5">GND</text>
<text x="365.9" y="65.5">GND</text>
<text x="288.3" y="67.9">2</text>
<text x="288.3" y="70.5">3</text>
<text x="323.9" y="67.9">2</text>
<text x="323.9" y="70.5">3</text>
<text x="384.5" y="82">[2]</text>
<text x="389.4" y="82">MB1</text>
<text x="117" y="88.4">GND</text>
<text x="288.3" y="85.7">5</text>
<text x="288.3" y="88.3">6</text>
<text x="323.9" y="85.7">5</text>
<text x="323.9" y="88.3">6</text>
<text x="384.5" y="84.5">[2]</text>
<text x="389.4" y="84.5">MB2</text>
<text x="288.3" y="90.8">7</text>
<text x="288.3" y="93.3">8</text>
<text x="288.3" y="95.9">9</text>
<text x="323.9" y="90.8">7</text>
<text x="323.9" y="93.3">8</text>
<text x="323.9" y="95.9">9</text>
<text x="55.1" y="97.2">SPI2_CSN_CFG3</text>
<text x="55.1" y="99.7">SPI2_SCK_CFG2</text>
<text x="75.2" y="97.2">[2]</text>
<text x="75.2" y="99.7">[2,3]</text>
<text x="279.4" y="101">4</text>
<text x="288.3" y="101">1</text>
<text x="315" y="101">4</text>
<text x="323.9" y="101">1</text>
<text x="53.7" y="102.3">SPI2_MOSI_CFG1</text>
<text x="53.7" y="104.8">SPI2_MISO_CFG0</text>
<text x="75.2" y="102.3">[2,3]</text>
<text x="75.2" y="104.8">[2,3]</text>
<text x="288.3" y="103.5">2</text>
<text x="288.3" y="106">3</text>
<text x="323.9" y="103.5">2</text>
<text x="323.9" y="106">3</text>
<text x="66.1" y="109.9">DIAG1</text>
<text x="66.1" y="112.4">DIAG0</text>
<text x="75.2" y="109.9">[2]</text>
<text x="75.2" y="112.4">[2]</text>
<text x="62.7" y="115">DRV_ENN</text>
<text x="66.1" y="117.5">CLK16</text>
<text x="75.2" y="117.5">[2]</text>
<text x="75.2" y="115">[2]</text>
<text x="100.4" y="123.8">1</text>
<text x="100.4" y="126.4">2</text>
<text x="100.4" y="128.9">3</text>
<text x="67.2" y="137.8">STEP</text>
<text x="75.2" y="137.8">[3]</text>
<text x="104.3" y="136.6">GND</text>
<text x="325.2" y="136.6">GND</text>
<text x="67.6" y="142.9">DCIN</text>
<text x="69.1" y="140.4">DIR</text>
<text x="75.2" y="140.4">[3]</text>
<text x="75.2" y="142.9">[2]</text>
<text x="288.3" y="141.6">5</text>
<text x="323.9" y="141.6">5</text>
<text x="66.9" y="145.5">DCEN</text>
<text x="68" y="148">DCO</text>
<text x="75.2" y="145.5">[2]</text>
<text x="75.2" y="148">[2]</text>
<text x="288.3" y="144.1">6</text>
<text x="288.3" y="146.7">7</text>
<text x="288.3" y="149.2">8</text>
<text x="323.9" y="144.1">6</text>
<text x="323.9" y="146.7">7</text>
<text x="323.9" y="149.2">8</text>
<text x="61.3" y="153.1">SPI_MODE</text>
<text x="75.2" y="153.1">[2]</text>
<text x="288.3" y="151.8">9</text>
<text x="323.9" y="151.8">9</text>
<text x="279.4" y="156.8">4</text>
<text x="288.3" y="156.8">1</text>
<text x="288.3" y="159.4">2</text>
<text x="288.3" y="161.9">3</text>
<text x="315" y="156.8">4</text>
<text x="323.9" y="156.8">1</text>
<text x="323.9" y="159.4">2</text>
<text x="323.9" y="161.9">3</text>
<text x="110.3" y="170.9">VCC_IO</text>
<text x="120.9" y="170.9">[3]</text>
<text x="288.3" y="172.1">5</text>
<text x="323.9" y="172.1">5</text>
<text x="384.5" y="168.3">[2]</text>
<text x="384.5" y="170.9">[2]</text>
<text x="389.4" y="168.3">MA1</text>
<text x="389.4" y="170.9">MA2</text>
<text x="288.3" y="174.6">6</text>
<text x="288.3" y="177.2">7</text>
<text x="288.3" y="179.7">8</text>
<text x="323.9" y="174.6">6</text>
<text x="323.9" y="177.2">7</text>
<text x="323.9" y="179.7">8</text>
<text x="288.3" y="182.2">9</text>
<text x="323.9" y="182.2">9</text>
<text x="279.4" y="187.3">4</text>
<text x="288.3" y="187.3">1</text>
<text x="288.3" y="189.9">2</text>
<text x="315" y="187.3">4</text>
<text x="323.9" y="187.3">1</text>
<text x="323.9" y="189.9">2</text>
<text x="150" y="192.5">GND</text>
<text x="160.1" y="192.5">GND</text>
<text x="185.5" y="192.5">GND</text>
<text x="193.2" y="192.5">GND</text>
<text x="200.8" y="192.5">GND</text>
<text x="208.4" y="192.5">GND</text>
<text x="288.3" y="192.4">3</text>
<text x="323.9" y="192.4">3</text>
<text x="325.2" y="223">GND</text>
</g>
</svg>
